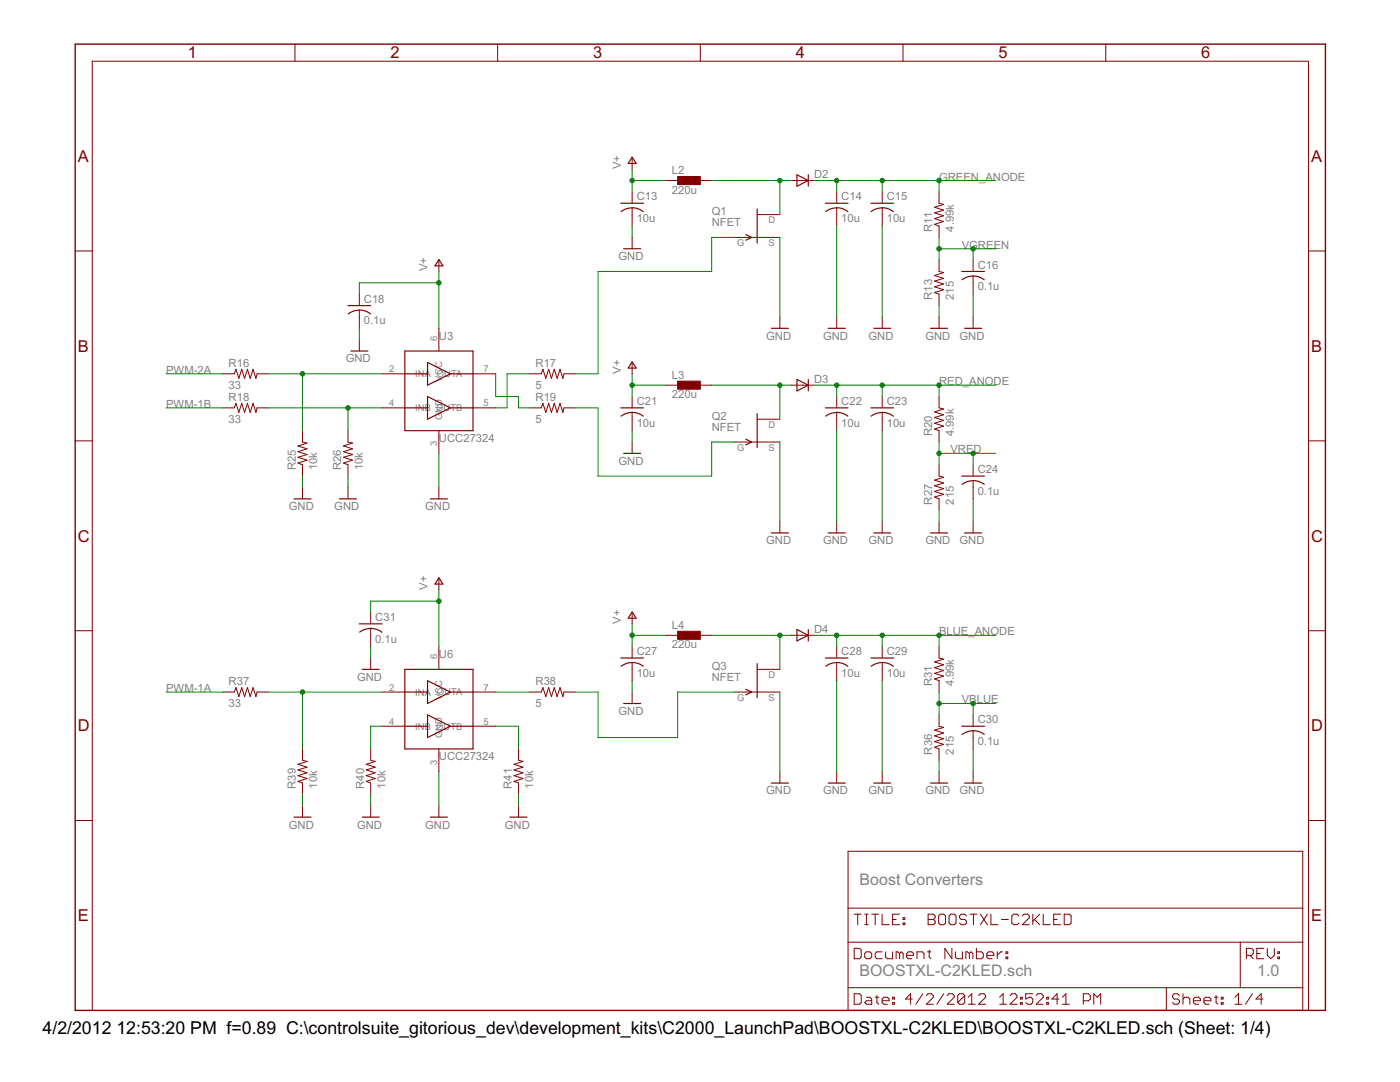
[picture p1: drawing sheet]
<svg xmlns="http://www.w3.org/2000/svg" width="279mm" height="216mm" viewBox="0 0 279 216" stroke-linecap="round" stroke-linejoin="round" font-family="sans-serif">
<g fill="#800000" stroke="#800000" stroke-width=".23">
<path d="M85.3 72.3v2.3z"/>
<path d="M85.3 74.6v2.3z"/>
<path d="M85.3 76.9l4.6-2.3z"/>
<path d="M85.3 72.3l4.6 2.3z"/>
<path d="M85.3 79.1v2.3z"/>
<path d="M85.3 81.4v2.3z"/>
<path d="M85.3 83.7l4.6-2.3z"/>
<path d="M85.3 79.1l4.6 2.3z"/>
<path d="M80.8 70v4.6z"/>
<path d="M80.8 74.6v6.8z"/>
<path d="M80.8 81.4v4.5z"/>
<path d="M80.8 85.9h13.6z"/>
<path d="M94.4 81.4v4.5z"/>
<path d="M94.4 74.6v6.8z"/>
<path d="M94.4 70v4.6z"/>
<path d="M80.8 70h13.6z"/>
<path d="M80.8 74.6h4.5z"/>
<path d="M80.8 81.4h4.5z"/>
<path d="M89.9 74.6h4.5z"/>
<path d="M89.9 81.4h4.5z"/>
<path d="M69.4 61h4.6z"/>
<path d="M151.1 82.5v6.8z"/>
<path d="M148.8 87.6l1.2 .6z"/>
<path d="M148.8 88.8l1.2-.6z"/>
<path d="M151.1 41.7v6.8z"/>
<path d="M148.8 46.8l1.2 .6z"/>
<path d="M148.8 47.9l1.2-.5z"/>
<path d="M123.9 81.4h4.5z"/>
<path d="M123.9 40.6h4.5z"/>
<path d="M85.9 99.5h3.4z"/>
<path d="M164.7 81.4h4.5z"/>
<path d="M173.8 81.4h4.5z"/>
<path d="M191.9 95h4.6z"/>
<path d="M164.7 40.6h4.5z"/>
<path d="M173.8 40.6h4.5z"/>
<path d="M191.9 54.2h4.6z"/>
<path d="M126.2 31.4l.8 1.2z"/>
<path d="M126.2 31.4l-.8 1.2z"/>
<path d="M125.4 32.6h1.6z"/>
<path d="M126.2 72.2l.8 1.2z"/>
<path d="M126.2 72.2l-.8 1.2z"/>
<path d="M125.4 73.4h1.6z"/>
<path d="M124.5 49.6h3.4z"/>
<path d="M124.5 90.5h3.4z"/>
<path d="M153.9 65.5h3.5z"/>
<path d="M153.9 106.3h3.5z"/>
<path d="M159 78l2.3-1.1z"/>
<path d="M159 75.7l2.3 1.2z"/>
<path d="M161.3 75.7v1.2z"/>
<path d="M159 75.7v2.3z"/>
<path d="M161.3 76.9v1.1z"/>
<path d="M159 37.2l2.3-1.2z"/>
<path d="M159 34.9l2.3 1.1z"/>
<path d="M161.3 34.9v1.1z"/>
<path d="M159 34.9v2.3z"/>
<path d="M161.3 36v1.2z"/>
<path d="M165.3 65.5h3.4z"/>
<path d="M174.4 65.5h3.4z"/>
<path d="M165.3 106.3h3.4z"/>
<path d="M174.4 106.3h3.4z"/>
<path d="M185.7 106.3h3.4z"/>
<path d="M192.5 106.3h3.4z"/>
<path d="M185.7 65.5h3.4z"/>
<path d="M192.5 65.5h3.4z"/>
<path d="M85.3 135.8v2.3z"/>
<path d="M85.3 138.1v2.3z"/>
<path d="M85.3 140.4l4.6-2.3z"/>
<path d="M85.3 135.8l4.6 2.3z"/>
<path d="M85.3 142.6v2.3z"/>
<path d="M85.3 144.9v2.3z"/>
<path d="M85.3 147.2l4.6-2.3z"/>
<path d="M85.3 142.6l4.6 2.3z"/>
<path d="M80.8 133.6v4.5z"/>
<path d="M80.8 138.1v6.8z"/>
<path d="M80.8 144.9v4.5z"/>
<path d="M80.8 149.4h13.6z"/>
<path d="M94.4 144.9v4.5z"/>
<path d="M94.4 138.1v6.8z"/>
<path d="M94.4 133.6v4.5z"/>
<path d="M80.8 133.6h13.6z"/>
<path d="M80.8 138.1h4.5z"/>
<path d="M80.8 144.9h4.5z"/>
<path d="M89.9 138.1h4.5z"/>
<path d="M89.9 144.9h4.5z"/>
<path d="M71.7 124.5h4.6z"/>
<path d="M151.1 132.4v6.8z"/>
<path d="M148.8 137.5l1.2 .6z"/>
<path d="M148.8 138.7l1.2-.6z"/>
<path d="M123.9 131.3h4.5z"/>
<path d="M85.9 163h3.4z"/>
<path d="M164.7 131.3h4.5z"/>
<path d="M173.8 131.3h4.5z"/>
<path d="M191.9 144.9h4.6z"/>
<path d="M126.2 122.1l.8 1.3z"/>
<path d="M126.2 122.1l-.8 1.3z"/>
<path d="M125.4 123.4h1.6z"/>
<path d="M124.5 140.4h3.4z"/>
<path d="M153.9 156.3h3.5z"/>
<path d="M159 127.9l2.3-1.1z"/>
<path d="M159 125.6l2.3 1.2z"/>
<path d="M161.3 125.6v1.2z"/>
<path d="M159 125.6v2.3z"/>
<path d="M161.3 126.8v1.1z"/>
<path d="M165.3 156.3h3.4z"/>
<path d="M174.4 156.3h3.4z"/>
<path d="M185.7 156.3h3.4z"/>
<path d="M192.5 156.3h3.4z"/>
<path d="M67.8 99.5h3.3z"/>
<path d="M58.7 99.5h3.4z"/>
<path d="M58.7 163h3.4z"/>
<path d="M72.3 133.6h3.4z"/>
<path d="M70 70h3.4z"/>
<path d="M87.6 51.8l.8 1.2z"/>
<path d="M87.6 51.8l-.8 1.2z"/>
<path d="M86.8 53h1.6z"/>
<path d="M87.6 115.3l.8 1.2z"/>
<path d="M87.6 115.3l-.8 1.2z"/>
<path d="M86.8 116.5h1.6z"/>
<path d="M72.3 163h3.4z"/>
<path d="M101.8 163h3.4z"/>
</g>
<g fill="#800000" stroke="#800000" stroke-width=".2">
<path d="M76.3 74.6h4.5z"/>
<path d="M76.3 81.4h4.5z"/>
<path d="M94.4 74.6h4.5z"/>
<path d="M94.4 81.4h4.5z"/>
<path d="M87.6 65.5v4.5z"/>
<path d="M87.6 85.9v4.6z"/>
<path d="M71.7 61.9v1.3z"/>
<path d="M71.7 58.7v2.3z"/>
<path d="M71.7 63.2v2.3z"/>
<path d="M60.4 85.9v2.3z"/>
<path d="M60.4 92.7v2.3z"/>
<path d="M59.5 92.4l.9 .3z"/>
<path d="M59.5 92.4l1.8-.6z"/>
<path d="M59.5 91.2l1.8 .6z"/>
<path d="M59.5 91.2l1.8-.5z"/>
<path d="M59.5 90.1l1.8 .6z"/>
<path d="M59.5 90.1l1.8-.5z"/>
<path d="M59.5 89l1.8 .6z"/>
<path d="M59.5 89l1.8-.6z"/>
<path d="M60.4 88.2l.9 .2z"/>
<path d="M146.6 88.2h4.5z"/>
<path d="M151.1 83.7h4.5z"/>
<path d="M151.1 88.2h4.5z"/>
<path d="M69.4 85.9v2.3z"/>
<path d="M69.4 92.7v2.3z"/>
<path d="M68.5 92.4l.9 .3z"/>
<path d="M68.5 92.4l1.9-.6z"/>
<path d="M68.5 91.2l1.9 .6z"/>
<path d="M68.5 91.2l1.9-.5z"/>
<path d="M68.5 90.1l1.9 .6z"/>
<path d="M68.5 90.1l1.9-.5z"/>
<path d="M68.5 89l1.9 .6z"/>
<path d="M68.5 89l1.9-.6z"/>
<path d="M69.4 88.2l1 .2z"/>
<path d="M51.3 74.6h2.3z"/>
<path d="M44.5 74.6h2.3z"/>
<path d="M47.1 73.7l-.3 .9z"/>
<path d="M47.1 73.7l.6 1.8z"/>
<path d="M48.2 73.7l-.5 1.8z"/>
<path d="M48.2 73.7l.6 1.8z"/>
<path d="M49.4 73.7l-.6 1.8z"/>
<path d="M49.4 73.7l.5 1.8z"/>
<path d="M50.5 73.7l-.6 1.8z"/>
<path d="M50.5 73.7l.6 1.8z"/>
<path d="M51.3 74.6l-.2 .9z"/>
<path d="M51.3 81.4h2.3z"/>
<path d="M44.5 81.4h2.3z"/>
<path d="M47.1 80.5l-.3 .9z"/>
<path d="M47.1 80.5l.6 1.8z"/>
<path d="M48.2 80.5l-.5 1.8z"/>
<path d="M48.2 80.5l.6 1.8z"/>
<path d="M49.4 80.5l-.6 1.8z"/>
<path d="M49.4 80.5l.5 1.8z"/>
<path d="M50.5 80.5l-.6 1.8z"/>
<path d="M50.5 80.5l.6 1.8z"/>
<path d="M51.3 81.4l-.2 .9z"/>
<path d="M146.6 47.4h4.5z"/>
<path d="M151.1 42.8h4.5z"/>
<path d="M151.1 47.4h4.5z"/>
<path d="M112.5 74.6h2.3z"/>
<path d="M105.7 74.6h2.3z"/>
<path d="M108.4 73.7l-.4 .9z"/>
<path d="M108.4 73.7l.5 1.8z"/>
<path d="M109.5 73.7l-.6 1.8z"/>
<path d="M109.5 73.7l.5 1.8z"/>
<path d="M110.6 73.7l-.6 1.8z"/>
<path d="M110.6 73.7l.6 1.8z"/>
<path d="M111.8 73.7l-.6 1.8z"/>
<path d="M111.8 73.7l.5 1.8z"/>
<path d="M112.5 74.6l-.2 .9z"/>
<path d="M112.5 81.4h2.3z"/>
<path d="M105.7 81.4h2.3z"/>
<path d="M108.4 80.5l-.4 .9z"/>
<path d="M108.4 80.5l.5 1.8z"/>
<path d="M109.5 80.5l-.6 1.8z"/>
<path d="M109.5 80.5l.5 1.8z"/>
<path d="M110.6 80.5l-.6 1.8z"/>
<path d="M110.6 80.5l.6 1.8z"/>
<path d="M111.8 80.5l-.6 1.8z"/>
<path d="M111.8 80.5l.5 1.8z"/>
<path d="M112.5 81.4l-.2 .9z"/>
<path d="M126.2 82.3v1.4z"/>
<path d="M126.2 79.1v2.3z"/>
<path d="M126.2 83.7v2.2z"/>
<path d="M126.2 41.5v1.3z"/>
<path d="M126.2 38.3v2.3z"/>
<path d="M126.2 42.8v2.3z"/>
<path d="M87.6 97.3v2.2z"/>
<path d="M167 82.3v1.4z"/>
<path d="M167 79.1v2.3z"/>
<path d="M167 83.7v2.2z"/>
<path d="M176.1 82.3v1.4z"/>
<path d="M176.1 79.1v2.3z"/>
<path d="M176.1 83.7v2.2z"/>
<path d="M194.2 95.9v1.4z"/>
<path d="M194.2 92.7v2.3z"/>
<path d="M194.2 97.3v2.2z"/>
<path d="M187.4 92.7v2.3z"/>
<path d="M187.4 99.5v2.3z"/>
<path d="M186.5 99.2l.9 .3z"/>
<path d="M186.5 99.2l1.8-.6z"/>
<path d="M186.5 98.1l1.8 .5z"/>
<path d="M186.5 98.1l1.8-.6z"/>
<path d="M186.5 96.9l1.8 .6z"/>
<path d="M186.5 96.9l1.8-.5z"/>
<path d="M186.5 95.8l1.8 .6z"/>
<path d="M186.5 95.8l1.8-.6z"/>
<path d="M187.4 95l.9 .2z"/>
<path d="M187.4 79.1v2.3z"/>
<path d="M187.4 85.9v2.3z"/>
<path d="M186.5 85.6l.9 .3z"/>
<path d="M186.5 85.6l1.8-.6z"/>
<path d="M186.5 84.5l1.8 .5z"/>
<path d="M186.5 84.5l1.8-.6z"/>
<path d="M186.5 83.3l1.8 .6z"/>
<path d="M186.5 83.3l1.8-.5z"/>
<path d="M186.5 82.2l1.8 .6z"/>
<path d="M186.5 82.2l1.8-.6z"/>
<path d="M187.4 81.4l.9 .2z"/>
<path d="M167 41.5v1.3z"/>
<path d="M167 38.3v2.3z"/>
<path d="M167 42.8v2.3z"/>
<path d="M176.1 41.5v1.3z"/>
<path d="M176.1 38.3v2.3z"/>
<path d="M176.1 42.8v2.3z"/>
<path d="M194.2 55.1v1.3z"/>
<path d="M194.2 51.9v2.3z"/>
<path d="M194.2 56.4v2.3z"/>
<path d="M187.4 38.3v2.3z"/>
<path d="M187.4 45.1v2.3z"/>
<path d="M186.5 44.8l.9 .3z"/>
<path d="M186.5 44.8l1.8-.6z"/>
<path d="M186.5 43.6l1.8 .6z"/>
<path d="M186.5 43.6l1.8-.5z"/>
<path d="M186.5 42.5l1.8 .6z"/>
<path d="M186.5 42.5l1.8-.6z"/>
<path d="M186.5 41.4l1.8 .5z"/>
<path d="M186.5 41.4l1.8-.6z"/>
<path d="M187.4 40.6l.9 .2z"/>
<path d="M187.4 51.9v2.3z"/>
<path d="M187.4 58.7v2.3z"/>
<path d="M186.5 58.4l.9 .3z"/>
<path d="M186.5 58.4l1.8-.6z"/>
<path d="M186.5 57.2l1.8 .6z"/>
<path d="M186.5 57.2l1.8-.5z"/>
<path d="M186.5 56.1l1.8 .6z"/>
<path d="M186.5 56.1l1.8-.6z"/>
<path d="M186.5 55l1.8 .5z"/>
<path d="M186.5 55l1.8-.6z"/>
<path d="M187.4 54.2l.9 .2z"/>
<path d="M126.2 31.5v2.3z"/>
<path d="M126.2 72.3v2.3z"/>
<path d="M126.2 47.4v2.2z"/>
<path d="M126.2 88.2v2.3z"/>
<path d="M155.6 63.2v2.3z"/>
<path d="M155.6 104.1v2.2z"/>
<path d="M157.9 76.9h2.3z"/>
<path d="M160.2 76.9h2.3z"/>
<path d="M157.9 36h2.3z"/>
<path d="M160.2 36h2.3z"/>
<path d="M167 63.2v2.3z"/>
<path d="M176.1 63.2v2.3z"/>
<path d="M167 104.1v2.2z"/>
<path d="M176.1 104.1v2.2z"/>
<path d="M187.4 104.1v2.2z"/>
<path d="M194.2 104.1v2.2z"/>
<path d="M187.4 63.2v2.3z"/>
<path d="M194.2 63.2v2.3z"/>
<path d="M76.3 138.1h4.5z"/>
<path d="M76.3 144.9h4.5z"/>
<path d="M94.4 138.1h4.5z"/>
<path d="M94.4 144.9h4.5z"/>
<path d="M87.6 129v4.6z"/>
<path d="M87.6 149.4v4.6z"/>
<path d="M74 125.4v1.4z"/>
<path d="M74 122.2v2.3z"/>
<path d="M74 126.8v2.2z"/>
<path d="M60.4 149.4v2.3z"/>
<path d="M60.4 156.3v2.2z"/>
<path d="M59.5 155.9l.9 .4z"/>
<path d="M59.5 155.9l1.8-.6z"/>
<path d="M59.5 154.8l1.8 .5z"/>
<path d="M59.5 154.8l1.8-.6z"/>
<path d="M59.5 153.6l1.8 .6z"/>
<path d="M59.5 153.6l1.8-.5z"/>
<path d="M59.5 152.5l1.8 .6z"/>
<path d="M59.5 152.5l1.8-.6z"/>
<path d="M60.4 151.7l.9 .2z"/>
<path d="M51.3 138.1h2.3z"/>
<path d="M44.5 138.1h2.3z"/>
<path d="M47.1 137.2l-.3 .9z"/>
<path d="M47.1 137.2l.6 1.8z"/>
<path d="M48.2 137.2l-.5 1.8z"/>
<path d="M48.2 137.2l.6 1.8z"/>
<path d="M49.4 137.2l-.6 1.8z"/>
<path d="M49.4 137.2l.5 1.8z"/>
<path d="M50.5 137.2l-.6 1.8z"/>
<path d="M50.5 137.2l.6 1.8z"/>
<path d="M51.3 138.1l-.2 .9z"/>
<path d="M146.6 138.1h4.5z"/>
<path d="M151.1 133.6h4.5z"/>
<path d="M151.1 138.1h4.5z"/>
<path d="M112.5 138.1h2.3z"/>
<path d="M105.7 138.1h2.3z"/>
<path d="M108.4 137.2l-.4 .9z"/>
<path d="M108.4 137.2l.5 1.8z"/>
<path d="M109.5 137.2l-.6 1.8z"/>
<path d="M109.5 137.2l.5 1.8z"/>
<path d="M110.6 137.2l-.6 1.8z"/>
<path d="M110.6 137.2l.6 1.8z"/>
<path d="M111.8 137.2l-.6 1.8z"/>
<path d="M111.8 137.2l.5 1.8z"/>
<path d="M112.5 138.1l-.2 .9z"/>
<path d="M126.2 132.2v1.4z"/>
<path d="M126.2 129v2.3z"/>
<path d="M126.2 133.6v2.2z"/>
<path d="M87.6 160.8v2.2z"/>
<path d="M167 132.2v1.4z"/>
<path d="M167 129v2.3z"/>
<path d="M167 133.6v2.2z"/>
<path d="M176.1 132.2v1.4z"/>
<path d="M176.1 129v2.3z"/>
<path d="M176.1 133.6v2.2z"/>
<path d="M194.2 145.8v1.4z"/>
<path d="M194.2 142.6v2.3z"/>
<path d="M194.2 147.2v2.2z"/>
<path d="M187.4 129v2.3z"/>
<path d="M187.4 135.8v2.3z"/>
<path d="M186.5 135.5l.9 .3z"/>
<path d="M186.5 135.5l1.8-.6z"/>
<path d="M186.5 134.4l1.8 .5z"/>
<path d="M186.5 134.4l1.8-.6z"/>
<path d="M186.5 133.2l1.8 .6z"/>
<path d="M186.5 133.2l1.8-.5z"/>
<path d="M186.5 132.1l1.8 .6z"/>
<path d="M186.5 132.1l1.8-.6z"/>
<path d="M187.4 131.3l.9 .2z"/>
<path d="M187.4 142.6v2.3z"/>
<path d="M187.4 149.4v2.3z"/>
<path d="M186.5 149.1l.9 .3z"/>
<path d="M186.5 149.1l1.8-.6z"/>
<path d="M186.5 148l1.8 .5z"/>
<path d="M186.5 148l1.8-.6z"/>
<path d="M186.5 146.8l1.8 .6z"/>
<path d="M186.5 146.8l1.8-.5z"/>
<path d="M186.5 145.7l1.8 .6z"/>
<path d="M186.5 145.7l1.8-.6z"/>
<path d="M187.4 144.9l.9 .2z"/>
<path d="M126.2 122.2v2.3z"/>
<path d="M126.2 138.1v2.3z"/>
<path d="M155.6 154v2.3z"/>
<path d="M157.9 126.8h2.3z"/>
<path d="M160.2 126.8h2.3z"/>
<path d="M167 154v2.3z"/>
<path d="M176.1 154v2.3z"/>
<path d="M187.4 154v2.3z"/>
<path d="M194.2 154v2.3z"/>
<path d="M69.4 97.3v2.2z"/>
<path d="M60.4 97.3v2.2z"/>
<path d="M60.4 160.8v2.2z"/>
<path d="M74 131.3v2.3z"/>
<path d="M71.7 67.8v2.2z"/>
<path d="M87.6 51.9v2.3z"/>
<path d="M87.6 115.4v2.3z"/>
<path d="M139.8 36h2.2z"/>
<path d="M133 36h2.2z"/>
<path d="M139.8 76.9h2.2z"/>
<path d="M133 76.9h2.2z"/>
<path d="M139.8 126.8h2.2z"/>
<path d="M133 126.8h2.2z"/>
<path d="M74 149.4v2.3z"/>
<path d="M74 156.3v2.2z"/>
<path d="M73.1 155.9l.9 .4z"/>
<path d="M73.1 155.9l1.8-.6z"/>
<path d="M73.1 154.8l1.8 .5z"/>
<path d="M73.1 154.8l1.8-.6z"/>
<path d="M73.1 153.6l1.8 .6z"/>
<path d="M73.1 153.6l1.8-.5z"/>
<path d="M73.1 152.5l1.8 .6z"/>
<path d="M73.1 152.5l1.8-.6z"/>
<path d="M74 151.7l.9 .2z"/>
<path d="M103.5 149.4v2.3z"/>
<path d="M103.5 156.3v2.2z"/>
<path d="M102.6 155.9l.9 .4z"/>
<path d="M102.6 155.9l1.8-.6z"/>
<path d="M102.6 154.8l1.8 .5z"/>
<path d="M102.6 154.8l1.8-.6z"/>
<path d="M102.6 153.6l1.8 .6z"/>
<path d="M102.6 153.6l1.8-.5z"/>
<path d="M102.6 152.5l1.8 .6z"/>
<path d="M102.6 152.5l1.8-.6z"/>
<path d="M103.5 151.7l.9 .2z"/>
<path d="M74 160.8v2.2z"/>
<path d="M103.5 160.8v2.2z"/>
<path d="M18.4 12.2v189.4z"/>
<path d="M15 50.1h3.4z"/>
<path d="M15 88h3.4z"/>
<path d="M15 125.9h3.4z"/>
<path d="M15 163.7h3.4z"/>
<path d="M261.1 12.2v189.4z"/>
<path d="M261.1 50.1h3.4z"/>
<path d="M261.1 88h3.4z"/>
<path d="M261.1 125.9h3.4z"/>
<path d="M261.1 163.7h3.4z"/>
<path d="M18.4 12.2h242.7z"/>
<path d="M58.9 8.8v3.4z"/>
<path d="M99.3 8.8v3.4z"/>
<path d="M139.8 8.8v3.4z"/>
<path d="M180.2 8.8v3.4z"/>
<path d="M220.7 8.8v3.4z"/>
<path d="M169.2 201.6h63.6z"/>
<path d="M247.5 188h12.5z"/>
<path d="M169.2 197.1v4.5z"/>
<path d="M170.5 198.3v2.1z"/>
<path d="M170.5 200.4h1z"/>
<path d="M171.5 200.4l.4-.4z"/>
<path d="M171.9 198.6v1.4z"/>
<path d="M171.5 198.3l.4 .3z"/>
<path d="M170.5 198.3h1z"/>
<path d="M172.9 199h.7z"/>
<path d="M173.6 199l.4 .3z"/>
<path d="M174 199.3v1.1z"/>
<path d="M172.9 200.4h1.1z"/>
<path d="M172.6 200l.3 .4z"/>
<path d="M172.9 199.7l-.3 .3z"/>
<path d="M172.9 199.7h1.1z"/>
<path d="M175 198.6v1.4z"/>
<path d="M175 200l.4 .4z"/>
<path d="M174.7 199h.7z"/>
<path d="M176.4 200.4h.7z"/>
<path d="M176 200l.4 .4z"/>
<path d="M176 199.3v.7z"/>
<path d="M176 199.3l.4-.3z"/>
<path d="M176.4 199h.7z"/>
<path d="M177.1 199l.3 .3z"/>
<path d="M177.4 199.3v.4z"/>
<path d="M176 199.7h1.4z"/>
<path d="M178.1 199h.4z"/>
<path d="M178.5 199v.3z"/>
<path d="M178.1 199.3h.4z"/>
<path d="M178.1 199v.3z"/>
<path d="M178.1 200h.4z"/>
<path d="M178.5 200v.4z"/>
<path d="M178.1 200.4h.4z"/>
<path d="M178.1 200v.4z"/>
<path d="M181.7 198.3v2.1z"/>
<path d="M181.7 198.3l-1 1z"/>
<path d="M180.7 199.3h1.4z"/>
<path d="M184.2 198.3l-1.4 2.1z"/>
<path d="M184.9 200.4h1.4z"/>
<path d="M184.9 200.4l1.4-1.4z"/>
<path d="M186.3 198.6v.4z"/>
<path d="M185.9 198.3l.4 .3z"/>
<path d="M185.2 198.3h.7z"/>
<path d="M185.2 198.3l-.3 .3z"/>
<path d="M188.3 198.3l-1.3 2.1z"/>
<path d="M189 200.4h1.4z"/>
<path d="M189 200.4l1.4-1.4z"/>
<path d="M190.4 198.6v.4z"/>
<path d="M190.1 198.3l.3 .3z"/>
<path d="M189.4 198.3h.7z"/>
<path d="M189.4 198.3l-.4 .3z"/>
<path d="M191.1 198.6v1.4z"/>
<path d="M191.5 198.3l-.4 .3z"/>
<path d="M191.5 198.3h.7z"/>
<path d="M192.2 198.3l.3 .3z"/>
<path d="M192.5 198.6v1.4z"/>
<path d="M192.2 200.4l.3-.4z"/>
<path d="M191.5 200.4h.7z"/>
<path d="M191.1 200l.4 .4z"/>
<path d="M191.1 200l1.4-1.4z"/>
<path d="M193.2 199l.7-.7z"/>
<path d="M193.9 198.3v2.1z"/>
<path d="M193.2 200.4h1.4z"/>
<path d="M195.3 200.4h1.4z"/>
<path d="M195.3 200.4l1.4-1.4z"/>
<path d="M196.7 198.6v.4z"/>
<path d="M196.4 198.3l.3 .3z"/>
<path d="M195.7 198.3h.7z"/>
<path d="M195.7 198.3l-.4 .3z"/>
<path d="M199.5 199l.7-.7z"/>
<path d="M200.2 198.3v2.1z"/>
<path d="M199.5 200.4h1.4z"/>
<path d="M201.6 200.4h1.4z"/>
<path d="M201.6 200.4l1.4-1.4z"/>
<path d="M203 198.6v.4z"/>
<path d="M202.6 198.3l.4 .3z"/>
<path d="M201.9 198.3h.7z"/>
<path d="M201.9 198.3l-.3 .3z"/>
<path d="M203.7 199h.3z"/>
<path d="M204 199v.3z"/>
<path d="M203.7 199.3h.3z"/>
<path d="M203.7 199v.3z"/>
<path d="M203.7 200h.3z"/>
<path d="M204 200v.4z"/>
<path d="M203.7 200.4h.3z"/>
<path d="M203.7 200v.4z"/>
<path d="M204.7 198.3h1.4z"/>
<path d="M204.7 198.3v1z"/>
<path d="M204.7 199.3l.7-.3z"/>
<path d="M205.4 199h.4z"/>
<path d="M205.8 199l.3 .3z"/>
<path d="M206.1 199.3v.7z"/>
<path d="M206.1 200l-.3 .4z"/>
<path d="M205.1 200.4h.7z"/>
<path d="M204.7 200l.4 .4z"/>
<path d="M206.8 200.4h1.4z"/>
<path d="M206.8 200.4l1.4-1.4z"/>
<path d="M208.2 198.6v.4z"/>
<path d="M207.8 198.3l.4 .3z"/>
<path d="M207.1 198.3h.7z"/>
<path d="M207.1 198.3l-.3 .3z"/>
<path d="M208.9 199h.3z"/>
<path d="M209.2 199v.3z"/>
<path d="M208.9 199.3h.3z"/>
<path d="M208.9 199v.3z"/>
<path d="M208.9 200h.3z"/>
<path d="M209.2 200v.4z"/>
<path d="M208.9 200.4h.3z"/>
<path d="M208.9 200v.4z"/>
<path d="M211 198.3v2.1z"/>
<path d="M211 198.3l-1.1 1z"/>
<path d="M209.9 199.3h1.4z"/>
<path d="M212 199l.7-.7z"/>
<path d="M212.7 198.3v2.1z"/>
<path d="M212 200.4h1.4z"/>
<path d="M216.2 198.3v2.1z"/>
<path d="M216.2 198.3h1z"/>
<path d="M217.2 198.3l.4 .3z"/>
<path d="M217.6 198.6v.7z"/>
<path d="M217.2 199.7l.4-.4z"/>
<path d="M216.2 199.7h1z"/>
<path d="M218.3 198.3v2.1z"/>
<path d="M218.3 198.3l.7 .7z"/>
<path d="M219.7 198.3l-.7 .7z"/>
<path d="M219.7 198.3v2.1z"/>
<path d="M169.2 197.1h63.6z"/>
<path d="M169.2 188v9.1z"/>
<path d="M260 188v9.1z"/>
<path d="M232.8 197.1v4.5z"/>
<path d="M232.8 197.1h14.7z"/>
<path d="M232.8 201.6h27.2z"/>
<path d="M235 198.3l.4 .3z"/>
<path d="M234.3 198.3h.7z"/>
<path d="M234.3 198.3l-.3 .3z"/>
<path d="M234 198.6v.4z"/>
<path d="M234 199l.3 .3z"/>
<path d="M234.3 199.3h.7z"/>
<path d="M235 199.3l.4 .4z"/>
<path d="M235.4 199.7v.3z"/>
<path d="M235 200.4l.4-.4z"/>
<path d="M234.3 200.4h.7z"/>
<path d="M234 200l.3 .4z"/>
<path d="M236.1 198.3v2.1z"/>
<path d="M236.4 199l-.3 .3z"/>
<path d="M236.4 199h.7z"/>
<path d="M237.1 199l.4 .3z"/>
<path d="M237.5 199.3v1.1z"/>
<path d="M238.5 200.4h.7z"/>
<path d="M238.2 200l.3 .4z"/>
<path d="M238.2 199.3v.7z"/>
<path d="M238.2 199.3l.3-.3z"/>
<path d="M238.5 199h.7z"/>
<path d="M239.2 199l.4 .3z"/>
<path d="M239.6 199.3v.4z"/>
<path d="M238.2 199.7h1.4z"/>
<path d="M240.6 200.4h.7z"/>
<path d="M240.3 200l.3 .4z"/>
<path d="M240.3 199.3v.7z"/>
<path d="M240.6 199l-.3 .3z"/>
<path d="M240.6 199h.7z"/>
<path d="M241.3 199l.4 .3z"/>
<path d="M241.7 199.3v.4z"/>
<path d="M240.3 199.7h1.4z"/>
<path d="M242.7 198.6v1.4z"/>
<path d="M242.7 200l.4 .4z"/>
<path d="M242.4 199h.7z"/>
<path d="M243.7 199h.4z"/>
<path d="M244.1 199v.3z"/>
<path d="M243.7 199.3h.4z"/>
<path d="M243.7 199v.3z"/>
<path d="M243.7 200h.4z"/>
<path d="M244.1 200v.4z"/>
<path d="M243.7 200.4h.4z"/>
<path d="M243.7 200v.4z"/>
<path d="M246.5 199l.7-.7z"/>
<path d="M247.2 198.3v2.1z"/>
<path d="M246.5 200.4h1.4z"/>
<path d="M250 198.3l-1.4 2.1z"/>
<path d="M251.7 198.3v2.1z"/>
<path d="M251.7 198.3l-1 1z"/>
<path d="M250.7 199.3h1.4z"/>
<path d="M248.8 189.2v2.1z"/>
<path d="M248.8 189.2h1z"/>
<path d="M249.8 189.2l.3 .4z"/>
<path d="M250.1 189.6v.7z"/>
<path d="M250.1 190.3l-.3 .3z"/>
<path d="M248.8 190.6h1z"/>
<path d="M249.4 190.6l.7 .7z"/>
<path d="M250.8 189.2h1.4z"/>
<path d="M250.8 189.2v2.1z"/>
<path d="M250.8 191.3h1.4z"/>
<path d="M250.8 190.3h.7z"/>
<path d="M252.9 189.2v1.4z"/>
<path d="M252.9 190.6l.7 .7z"/>
<path d="M253.6 191.3l.7-.7z"/>
<path d="M254.3 189.2v1.4z"/>
<path d="M255 189.9h.4z"/>
<path d="M255.4 189.9v.4z"/>
<path d="M255 190.3h.4z"/>
<path d="M255 189.9v.4z"/>
<path d="M255 191h.4z"/>
<path d="M255.4 191v.3z"/>
<path d="M255 191.3h.4z"/>
<path d="M255 191v.3z"/>
<path d="M247.5 188v9.1z"/>
<path d="M169.2 188h78.3z"/>
<path d="M247.5 197.1h12.5z"/>
<path d="M260 197.1v4.5z"/>
<path d="M169.2 181.2v6.8z"/>
<path d="M169.2 169.9h90.8z"/>
<path d="M260 169.9v11.3z"/>
<path d="M169.2 181.2h90.8z"/>
<path d="M169.2 169.9v11.3z"/>
<path d="M260 181.2v6.8z"/>
<path d="M171.2 182.4v2.1z"/>
<path d="M170.5 182.4h1.4z"/>
<path d="M172.6 184.5h.7z"/>
<path d="M172.9 182.4v2.1z"/>
<path d="M172.6 182.4h.7z"/>
<path d="M174.7 182.4v2.1z"/>
<path d="M174 182.4h1.4z"/>
<path d="M176 182.4v2.1z"/>
<path d="M176 184.5h1.4z"/>
<path d="M178.1 182.4h1.4z"/>
<path d="M178.1 182.4v2.1z"/>
<path d="M178.1 184.5h1.4z"/>
<path d="M178.1 183.5h.7z"/>
<path d="M180.2 183.1h.4z"/>
<path d="M180.6 183.1v.4z"/>
<path d="M180.2 183.5h.4z"/>
<path d="M180.2 183.1v.4z"/>
<path d="M180.2 184.2h.4z"/>
<path d="M180.6 184.2v.3z"/>
<path d="M180.2 184.5h.4z"/>
<path d="M180.2 184.2v.3z"/>
<path d="M170.5 189.2v2.1z"/>
<path d="M170.5 191.3h1z"/>
<path d="M171.5 191.3l.4-.3z"/>
<path d="M171.9 189.6v1.4z"/>
<path d="M171.5 189.2l.4 .4z"/>
<path d="M170.5 189.2h1z"/>
<path d="M172.9 191.3h.7z"/>
<path d="M173.6 191.3l.4-.3z"/>
<path d="M174 190.3v.7z"/>
<path d="M173.6 189.9l.4 .4z"/>
<path d="M172.9 189.9h.7z"/>
<path d="M172.9 189.9l-.3 .4z"/>
<path d="M172.6 190.3v.7z"/>
<path d="M172.6 191l.3 .3z"/>
<path d="M175 189.9h1z"/>
<path d="M175 189.9l-.3 .4z"/>
<path d="M174.7 190.3v.7z"/>
<path d="M174.7 191l.3 .3z"/>
<path d="M175 191.3h1z"/>
<path d="M176.7 189.9v1.1z"/>
<path d="M176.7 191l.4 .3z"/>
<path d="M177.1 191.3h1z"/>
<path d="M178.1 189.9v1.4z"/>
<path d="M178.8 189.9v1.4z"/>
<path d="M178.8 189.9h.4z"/>
<path d="M179.2 189.9l.3 .4z"/>
<path d="M179.5 190.3v1z"/>
<path d="M179.5 190.3l.4-.4z"/>
<path d="M179.9 189.9l.3 .4z"/>
<path d="M180.2 190.3v1z"/>
<path d="M181.3 191.3h.7z"/>
<path d="M180.9 191l.4 .3z"/>
<path d="M180.9 190.3v.7z"/>
<path d="M180.9 190.3l.4-.4z"/>
<path d="M181.3 189.9h.7z"/>
<path d="M182 189.9l.3 .4z"/>
<path d="M182.3 190.3v.3z"/>
<path d="M180.9 190.6h1.4z"/>
<path d="M183 189.9v1.4z"/>
<path d="M183 189.9h1.1z"/>
<path d="M184.1 189.9l.3 .4z"/>
<path d="M184.4 190.3v1z"/>
<path d="M185.4 189.6v1.4z"/>
<path d="M185.4 191l.4 .3z"/>
<path d="M185.1 189.9h.7z"/>
<path d="M188.6 189.2v2.1z"/>
<path d="M188.6 189.2l1.4 2.1z"/>
<path d="M190 189.2v2.1z"/>
<path d="M190.7 189.9v1.1z"/>
<path d="M190.7 191l.3 .3z"/>
<path d="M191 191.3h1.1z"/>
<path d="M192.1 189.9v1.4z"/>
<path d="M192.8 189.9v1.4z"/>
<path d="M192.8 189.9h.3z"/>
<path d="M193.1 189.9l.4 .4z"/>
<path d="M193.5 190.3v1z"/>
<path d="M193.5 190.3l.3-.4z"/>
<path d="M193.8 189.9l.4 .4z"/>
<path d="M194.2 190.3v1z"/>
<path d="M194.9 189.2v2.1z"/>
<path d="M194.9 191.3h1z"/>
<path d="M195.9 191.3l.3-.3z"/>
<path d="M196.2 190.3v.7z"/>
<path d="M195.9 189.9l.3 .4z"/>
<path d="M194.9 189.9h1z"/>
<path d="M197.3 191.3h.7z"/>
<path d="M196.9 191l.4 .3z"/>
<path d="M196.9 190.3v.7z"/>
<path d="M196.9 190.3l.4-.4z"/>
<path d="M197.3 189.9h.7z"/>
<path d="M198 189.9l.3 .4z"/>
<path d="M198.3 190.3v.3z"/>
<path d="M196.9 190.6h1.4z"/>
<path d="M199 189.9v1.4z"/>
<path d="M199 190.6l.7-.7z"/>
<path d="M199.7 189.9h.4z"/>
<path d="M200.8 189.9h.3z"/>
<path d="M201.1 189.9v.4z"/>
<path d="M200.8 190.3h.3z"/>
<path d="M200.8 189.9v.4z"/>
<path d="M200.8 191h.3z"/>
<path d="M201.1 191v.3z"/>
<path d="M200.8 191.3h.3z"/>
<path d="M200.8 191v.3z"/>
<path d="M185.2 182.4v2.1z"/>
<path d="M185.2 182.4h1.1z"/>
<path d="M186.3 182.4l.3 .4z"/>
<path d="M186.6 182.8v.3z"/>
<path d="M186.6 183.1l-.3 .4z"/>
<path d="M186.3 183.5l.3 .3z"/>
<path d="M186.6 183.8v.4z"/>
<path d="M186.3 184.5l.3-.3z"/>
<path d="M185.2 184.5h1.1z"/>
<path d="M185.2 183.5h1.1z"/>
<path d="M187.7 182.4h.7z"/>
<path d="M187.7 182.4l-.4 .4z"/>
<path d="M187.3 182.8v1.4z"/>
<path d="M187.3 184.2l.4 .3z"/>
<path d="M187.7 184.5h.7z"/>
<path d="M188.4 184.5l.3-.3z"/>
<path d="M188.7 182.8v1.4z"/>
<path d="M188.4 182.4l.3 .4z"/>
<path d="M189.8 182.4h.7z"/>
<path d="M189.8 182.4l-.4 .4z"/>
<path d="M189.4 182.8v1.4z"/>
<path d="M189.4 184.2l.4 .3z"/>
<path d="M189.8 184.5h.7z"/>
<path d="M190.5 184.5l.3-.3z"/>
<path d="M190.8 182.8v1.4z"/>
<path d="M190.5 182.4l.3 .4z"/>
<path d="M192.5 182.4l.4 .4z"/>
<path d="M191.8 182.4h.7z"/>
<path d="M191.8 182.4l-.3 .4z"/>
<path d="M191.5 182.8v.3z"/>
<path d="M191.5 183.1l.3 .4z"/>
<path d="M191.8 183.5h.7z"/>
<path d="M192.5 183.5l.4 .3z"/>
<path d="M192.9 183.8v.4z"/>
<path d="M192.5 184.5l.4-.3z"/>
<path d="M191.8 184.5h.7z"/>
<path d="M191.5 184.2l.3 .3z"/>
<path d="M194.3 182.4v2.1z"/>
<path d="M193.6 182.4h1.4z"/>
<path d="M195.7 182.4l1.4 2.1z"/>
<path d="M197.1 182.4l-1.4 2.1z"/>
<path d="M197.8 182.4v2.1z"/>
<path d="M197.8 184.5h1.4z"/>
<path d="M199.9 183.5h1.3z"/>
<path d="M203 182.4l.3 .4z"/>
<path d="M202.3 182.4h.7z"/>
<path d="M202.3 182.4l-.4 .4z"/>
<path d="M201.9 182.8v1.4z"/>
<path d="M201.9 184.2l.4 .3z"/>
<path d="M202.3 184.5h.7z"/>
<path d="M203 184.5l.3-.3z"/>
<path d="M204 184.5h1.4z"/>
<path d="M204 184.5l1.4-1.4z"/>
<path d="M205.4 182.8v.3z"/>
<path d="M205.1 182.4l.3 .4z"/>
<path d="M204.4 182.4h.7z"/>
<path d="M204.4 182.4l-.4 .4z"/>
<path d="M206.1 182.4v2.1z"/>
<path d="M207.5 182.4l-1.4 1.4z"/>
<path d="M206.5 183.5l1 1z"/>
<path d="M208.2 182.4v2.1z"/>
<path d="M208.2 184.5h1.4z"/>
<path d="M210.3 182.4h1.4z"/>
<path d="M210.3 182.4v2.1z"/>
<path d="M210.3 184.5h1.4z"/>
<path d="M210.3 183.5h.7z"/>
<path d="M212.4 182.4v2.1z"/>
<path d="M212.4 184.5h1z"/>
<path d="M213.4 184.5l.4-.3z"/>
<path d="M213.8 182.8v1.4z"/>
<path d="M213.4 182.4l.4 .4z"/>
<path d="M212.4 182.4h1z"/>
</g>
<g fill="none" stroke="#800000" stroke-width=".23">
<path d="M124 42.2a3.6 3.6 0 0 1 4.4 0M164.8 42.2a3.6 3.6 0 0 1 4.4 0M173.9 42.2a3.6 3.6 0 0 1 4.4 0M194.2 55.1l1 .1 1.2 .6M194.2 55.1l-1.4 .3-.8 .4M69.5 62.6a3.6 3.6 0 0 1 4.4 0M124 83a3.6 3.6 0 0 1 4.4 0M164.8 83a3.6 3.6 0 0 1 4.4 0M173.9 83a3.6 3.6 0 0 1 4.4 0M192 96.6a3.6 3.6 0 0 1 4.4 0M71.8 126.1a3.6 3.6 0 0 1 4.4 .1M126.2 132.2l1.4 .3 .8 .4"/>
<path d="M126.2 132.2l-1.4 .3-.8 .4M167 132.2l1.4 .3 .8 .4M167 132.2l-1.4 .3-.8 .4M176.1 132.2l1.4 .3 .8 .4M176.1 132.2l-1.4 .3-.8 .4M194.2 145.8l1.4 .3 .8 .5M194.2 145.8l-1.4 .3-.8 .5"/>
</g>
<g fill="#800000" stroke="#800000" stroke-width=".2">
<path d="M135.2 35.2h4.6v1.6h-4.6z"/>
<path d="M135.2 76.1h4.6v1.6h-4.6z"/>
<path d="M135.2 126h4.6v1.6h-4.6z"/>
</g>
<g fill="#800000" stroke="#800000" stroke-width=".28">
<path d="M15 8.8v192.8z"/>
<path d="M15 201.6h249.5z"/>
<path d="M264.5 8.8v192.8z"/>
<path d="M15 8.8h249.5z"/>
</g>
<g fill="#008000" stroke="#008000" stroke-width=".2">
<path d="M126.2 45.1v2.3z"/>
<path d="M126.2 85.9v2.3z"/>
<path d="M155.6 47.4v15.8z"/>
<path d="M155.6 88.2v15.9z"/>
<path d="M167 85.9v18.2z"/>
<path d="M176.1 85.9v18.2z"/>
<path d="M167 45.1v18.1z"/>
<path d="M176.1 45.1v18.1z"/>
<path d="M187.4 61v2.2z"/>
<path d="M194.2 58.7v4.5z"/>
<path d="M187.4 101.8v2.3z"/>
<path d="M194.2 99.5v4.6z"/>
<path d="M126.2 135.8v2.3z"/>
<path d="M155.6 138.1v15.9z"/>
<path d="M167 135.8v18.2z"/>
<path d="M176.1 135.8v18.2z"/>
<path d="M187.4 151.7v2.3z"/>
<path d="M194.2 149.4v4.6z"/>
<path d="M87.6 90.5v6.8z"/>
<path d="M87.6 154v6.8z"/>
<path d="M60.4 95v2.3z"/>
<path d="M69.4 95v2.3z"/>
<path d="M60.4 158.5v2.3z"/>
<path d="M71.7 65.5v2.3z"/>
<path d="M74 129v2.3z"/>
<path d="M74 158.5v2.3z"/>
<path d="M103.5 158.5v2.3z"/>
<path d="M33.1 81.4h11.4z"/>
<path d="M33.1 138.1h11.4z"/>
<path d="M33.1 74.6h11.4z"/>
<path d="M126.2 33.8v2.2z"/>
<path d="M126.2 36v2.3z"/>
<path d="M126.2 36h6.8z"/>
<path d="M126.2 74.6v2.3z"/>
<path d="M126.2 76.9v2.2z"/>
<path d="M126.2 76.9h6.8z"/>
<path d="M126.2 124.5v2.3z"/>
<path d="M126.2 126.8v2.2z"/>
<path d="M126.2 126.8h6.8z"/>
<path d="M87.6 54.2v2.2z"/>
<path d="M87.6 56.4v9.1z"/>
<path d="M71.7 56.4v2.3z"/>
<path d="M71.7 56.4h15.9z"/>
<path d="M87.6 117.7v2.3z"/>
<path d="M87.6 120v9z"/>
<path d="M74 120v2.2z"/>
<path d="M74 120h13.6z"/>
<path d="M114.8 81.4h4.6z"/>
<path d="M119.4 81.4v13.6z"/>
<path d="M119.4 95h22.6z"/>
<path d="M142 88.2v6.8z"/>
<path d="M142 88.2h4.6z"/>
<path d="M114.8 74.6h4.6z"/>
<path d="M119.4 54.2v20.4z"/>
<path d="M119.4 54.2h22.6z"/>
<path d="M142 47.4v6.8z"/>
<path d="M142 47.4h4.6z"/>
<path d="M142 36h13.6z"/>
<path d="M155.6 36v6.8z"/>
<path d="M155.6 36h2.3z"/>
<path d="M142 76.9h13.6z"/>
<path d="M155.6 76.9v6.8z"/>
<path d="M155.6 76.9h2.3z"/>
<path d="M162.5 36h4.5z"/>
<path d="M167 36v2.3z"/>
<path d="M167 36h9.1z"/>
<path d="M176.1 36v2.3z"/>
<path d="M176.1 36h11.3z"/>
<path d="M187.4 36v2.3z"/>
<path d="M187.4 36h11.4z"/>
<path d="M187.4 88.2v2.3z"/>
<path d="M187.4 90.5v2.2z"/>
<path d="M187.4 90.5h6.8z"/>
<path d="M194.2 90.5v2.2z"/>
<path d="M194.2 90.5h4.6z"/>
<path d="M187.4 47.4v2.2z"/>
<path d="M187.4 49.6v2.3z"/>
<path d="M187.4 49.6h6.8z"/>
<path d="M194.2 49.6v2.3z"/>
<path d="M194.2 49.6h4.6z"/>
<path d="M98.9 138.1h6.8z"/>
<path d="M135.2 138.1h11.4z"/>
<path d="M135.2 138.1v9.1z"/>
<path d="M119.4 147.2h15.8z"/>
<path d="M119.4 138.1v9.1z"/>
<path d="M114.8 138.1h4.6z"/>
<path d="M142 126.8h13.6z"/>
<path d="M155.6 126.8v6.8z"/>
<path d="M155.6 126.8h2.3z"/>
<path d="M187.4 138.1v2.3z"/>
<path d="M187.4 140.4v2.2z"/>
<path d="M187.4 140.4h6.8z"/>
<path d="M194.2 140.4v2.2z"/>
<path d="M194.2 140.4h4.6z"/>
<path d="M162.5 126.8h4.5z"/>
<path d="M167 126.8v2.2z"/>
<path d="M167 126.8h9.1z"/>
<path d="M176.1 126.8v2.2z"/>
<path d="M176.1 126.8h11.3z"/>
<path d="M187.4 126.8v2.2z"/>
<path d="M187.4 126.8h11.4z"/>
<path d="M53.6 74.6h6.8z"/>
<path d="M60.4 74.6h15.9z"/>
<path d="M60.4 74.6v11.3z"/>
<path d="M53.6 81.4h15.8z"/>
<path d="M69.4 81.4h6.9z"/>
<path d="M69.4 81.4v4.5z"/>
<path d="M53.6 138.1h6.8z"/>
<path d="M60.4 138.1h15.9z"/>
<path d="M60.4 138.1v11.3z"/>
<path d="M162.5 76.9h4.5z"/>
<path d="M167 76.9v2.2z"/>
<path d="M167 76.9h9.1z"/>
<path d="M176.1 76.9v2.2z"/>
<path d="M176.1 76.9h11.3z"/>
<path d="M187.4 76.9v2.2z"/>
<path d="M187.4 76.9h11.4z"/>
<path d="M74 144.9h2.3z"/>
<path d="M74 144.9v4.5z"/>
<path d="M98.9 144.9h4.6z"/>
<path d="M103.5 144.9v4.5z"/>
<path d="M98.9 81.4h2.3z"/>
<path d="M101.2 74.6v6.8z"/>
<path d="M101.2 74.6h4.5z"/>
<path d="M98.9 74.6v4.5z"/>
<path d="M98.9 79.1h4.6z"/>
<path d="M103.5 79.1v2.3z"/>
<path d="M103.5 81.4h2.2z"/>
<circle cx="126.2" cy="36" r=".44"/>
<circle cx="126.2" cy="76.9" r=".44"/>
<circle cx="126.2" cy="126.8" r=".44"/>
<circle cx="87.6" cy="56.4" r=".44"/>
<circle cx="87.6" cy="120" r=".44"/>
<circle cx="155.6" cy="36" r=".44"/>
<circle cx="155.6" cy="76.9" r=".44"/>
<circle cx="167" cy="36" r=".44"/>
<circle cx="176.1" cy="36" r=".44"/>
<circle cx="187.4" cy="36" r=".44"/>
<circle cx="187.4" cy="90.5" r=".44"/>
<circle cx="194.2" cy="90.5" r=".44"/>
<circle cx="187.4" cy="49.6" r=".44"/>
<circle cx="194.2" cy="49.6" r=".44"/>
<circle cx="155.6" cy="126.8" r=".44"/>
<circle cx="187.4" cy="140.4" r=".44"/>
<circle cx="194.2" cy="140.4" r=".44"/>
<circle cx="167" cy="126.8" r=".44"/>
<circle cx="176.1" cy="126.8" r=".44"/>
<circle cx="187.4" cy="126.8" r=".44"/>
<circle cx="60.4" cy="74.6" r=".44"/>
<circle cx="69.4" cy="81.4" r=".44"/>
<circle cx="60.4" cy="138.1" r=".44"/>
<circle cx="167" cy="76.9" r=".44"/>
<circle cx="176.1" cy="76.9" r=".44"/>
<circle cx="187.4" cy="76.9" r=".44"/>
</g>
<g font-size="4">
<text x="8.5" y="206.4">4/2/2012</text>
<text x="23.2" y="206.4">12:53:20 PM f=0.89 C:\controlsuite_gitorious_dev\development_kits\C2000_LaunchPad\BOOSTXL-C2KLED\BOOSTXL-C2KLED.sch (Sheet: 1/4)</text>
</g>
<g font-size="3.7" fill="#800000">
<text x="37.5" y="11.7">1</text>
<text x="77.9" y="11.7">2</text>
<text x="118.4" y="11.7">3</text>
<text x="158.8" y="11.7">4</text>
<text x="199.3" y="11.7">5</text>
<text x="239.7" y="11.7">6</text>
<text x="15.5" y="32.3">A</text>
<text x="261.7" y="32.3">A</text>
<text x="15.5" y="70.2">B</text>
<text x="261.7" y="70.2">B</text>
<text x="15.5" y="108.1">C</text>
<text x="261.7" y="108.1">C</text>
<text x="15.5" y="146">D</text>
<text x="261.7" y="146">D</text>
<text x="15.5" y="183.8">E</text>
<text x="261.7" y="183.8">E</text>
</g>
<g font-size="3.6" fill="#808080">
<text x="171.5" y="176.7">Boost Converters</text>
<text x="171.5" y="194.8">BOOSTXL-C2KLED.sch</text>
<text x="250.9" y="194.8">1.0</text>
</g>
<g font-size="2.5" fill="#808080">
<text x="123.9" y="33.8" transform="rotate(-90 123.9 33.8)">V+</text>
<text x="134.1" y="34.8">L2</text>
<text x="162.5" y="35.6">D2</text>
<text x="127.1" y="40">C13</text>
<text x="134.1" y="38.6">220u</text>
<text x="167.9" y="40">C14</text>
<text x="177" y="40">C15</text>
<text x="187.4" y="36">GREEN_ANODE</text>
<text x="127.1" y="44.3">10u</text>
<text x="142" y="45.1">NFET</text>
<text x="142" y="42.9">Q1</text>
<text x="167.9" y="44.3">10u</text>
<text x="177" y="44.3">10u</text>
<text x="186.1" y="46.2" transform="rotate(-90 186.1 46.2)">R11</text>
<text x="190.4" y="46.2" transform="rotate(-90 190.4 46.2)">4.99k</text>
<text x="123.4" y="51.9">GND</text>
<text x="191.9" y="49.6">VGREEN</text>
<text x="195.1" y="53.6">C16</text>
<text x="85.3" y="54.2" transform="rotate(-90 85.3 54.2)">V+</text>
<text x="186.1" y="59.8" transform="rotate(-90 186.1 59.8)">R13</text>
<text x="190.4" y="59.8" transform="rotate(-90 190.4 59.8)">215</text>
<text x="195.1" y="57.9">0.1u</text>
<text x="72.6" y="64.7">0.1u</text>
<text x="72.6" y="60.4">C18</text>
<text x="87.6" y="67.8">U3</text>
<text x="152.9" y="67.8">GND</text>
<text x="164.3" y="67.8">GND</text>
<text x="173.3" y="67.8">GND</text>
<text x="184.7" y="67.8">GND</text>
<text x="191.5" y="67.8">GND</text>
<text x="33.2" y="74.6">PWM-2A</text>
<text x="45.6" y="77.5">33</text>
<text x="45.6" y="73.2">R16</text>
<text x="69" y="72.3">GND</text>
<text x="106.9" y="77.5">5</text>
<text x="106.9" y="73.2">R17</text>
<text x="123.9" y="74.6" transform="rotate(-90 123.9 74.6)">V+</text>
<text x="134.1" y="75.6">L3</text>
<text x="162.5" y="76.4">D3</text>
<text x="187.4" y="76.9">RED_ANODE</text>
<text x="33.2" y="81.4">PWM-1B</text>
<text x="45.6" y="80.1">R18</text>
<text x="106.9" y="80.1">R19</text>
<text x="127.1" y="80.8">C21</text>
<text x="134.1" y="79.5">220u</text>
<text x="142" y="83.8">Q2</text>
<text x="167.9" y="80.8">C22</text>
<text x="177" y="80.8">C23</text>
<text x="45.6" y="84.3">33</text>
<text x="87.6" y="88.2">UCC27324</text>
<text x="106.9" y="84.3">5</text>
<text x="127.1" y="85.1">10u</text>
<text x="142" y="85.9">NFET</text>
<text x="167.9" y="85.1">10u</text>
<text x="177" y="85.1">10u</text>
<text x="186.1" y="87.1" transform="rotate(-90 186.1 87.1)">R20</text>
<text x="190.4" y="87.1" transform="rotate(-90 190.4 87.1)">4.99k</text>
<text x="59" y="93.9" transform="rotate(-90 59 93.9)">R25</text>
<text x="63.3" y="93.9" transform="rotate(-90 63.3 93.9)">10k</text>
<text x="68.1" y="93.9" transform="rotate(-90 68.1 93.9)">R26</text>
<text x="72.4" y="93.9" transform="rotate(-90 72.4 93.9)">10k</text>
<text x="123.4" y="92.7">GND</text>
<text x="189.7" y="90.5">VRED</text>
<text x="195.1" y="94.4">C24</text>
<text x="57.6" y="101.8">GND</text>
<text x="66.7" y="101.8">GND</text>
<text x="84.9" y="101.8">GND</text>
<text x="186.1" y="100.7" transform="rotate(-90 186.1 100.7)">R27</text>
<text x="190.4" y="100.7" transform="rotate(-90 190.4 100.7)">215</text>
<text x="195.1" y="98.7">0.1u</text>
<text x="152.9" y="108.6">GND</text>
<text x="164.3" y="108.6">GND</text>
<text x="173.3" y="108.6">GND</text>
<text x="184.7" y="108.6">GND</text>
<text x="191.5" y="108.6">GND</text>
<text x="85.3" y="117.7" transform="rotate(-90 85.3 117.7)">V+</text>
<text x="74.9" y="123.9">C31</text>
<text x="123.9" y="124.5" transform="rotate(-90 123.9 124.5)">V+</text>
<text x="134.1" y="125.5">L4</text>
<text x="74.9" y="128.2">0.1u</text>
<text x="87.6" y="131.3">U6</text>
<text x="127.1" y="130.7">C27</text>
<text x="134.1" y="129.4">220u</text>
<text x="162.5" y="126.3">D4</text>
<text x="167.9" y="130.7">C28</text>
<text x="177" y="130.7">C29</text>
<text x="187.4" y="126.8">BLUE_ANODE</text>
<text x="45.6" y="136.8">R37</text>
<text x="71.3" y="135.8">GND</text>
<text x="106.9" y="136.8">R38</text>
<text x="127.1" y="135">10u</text>
<text x="142" y="135.8">NFET</text>
<text x="142" y="133.7">Q3</text>
<text x="167.9" y="135">10u</text>
<text x="177" y="135">10u</text>
<text x="186.1" y="137" transform="rotate(-90 186.1 137)">R31</text>
<text x="190.4" y="137" transform="rotate(-90 190.4 137)">4.99k</text>
<text x="33.2" y="138.1">PWM-1A</text>
<text x="45.6" y="141">33</text>
<text x="106.9" y="141">5</text>
<text x="123.4" y="142.6">GND</text>
<text x="191.9" y="140.4">VBLUE</text>
<text x="195.1" y="148.6">0.1u</text>
<text x="195.1" y="144.3">C30</text>
<text x="87.6" y="151.7">UCC27324</text>
<text x="186.1" y="150.6" transform="rotate(-90 186.1 150.6)">R36</text>
<text x="190.4" y="150.6" transform="rotate(-90 190.4 150.6)">215</text>
<text x="59" y="157.4" transform="rotate(-90 59 157.4)">R39</text>
<text x="63.3" y="157.4" transform="rotate(-90 63.3 157.4)">10k</text>
<text x="72.6" y="157.4" transform="rotate(-90 72.6 157.4)">R40</text>
<text x="76.9" y="157.4" transform="rotate(-90 76.9 157.4)">10k</text>
<text x="102.1" y="157.4" transform="rotate(-90 102.1 157.4)">R41</text>
<text x="106.4" y="157.4" transform="rotate(-90 106.4 157.4)">10k</text>
<text x="152.9" y="158.5">GND</text>
<text x="164.3" y="158.5">GND</text>
<text x="173.3" y="158.5">GND</text>
<text x="184.7" y="158.5">GND</text>
<text x="191.5" y="158.5">GND</text>
<text x="57.6" y="165.3">GND</text>
<text x="71.3" y="165.3">GND</text>
<text x="84.9" y="165.3">GND</text>
<text x="100.7" y="165.3">GND</text>
</g>
<g font-size="2.1" fill="#808080">
<text x="153.4" y="44.5">D</text>
<text x="147.1" y="49.1">G</text>
<text x="153.4" y="49.1">S</text>
<text x="87.3" y="68" transform="rotate(-90 87.3 68)">6</text>
<text x="77.6" y="74.3">2</text>
<text x="82.9" y="75.3">INA OUTA</text>
<text x="88.3" y="76.2" transform="rotate(-90 88.3 76.2)">VCC</text>
<text x="96.5" y="74.3">7</text>
<text x="77.6" y="81.1">4</text>
<text x="82.9" y="82.1">INB OUTB</text>
<text x="88.3" y="83.8" transform="rotate(-90 88.3 83.8)">GND</text>
<text x="96.5" y="81.1">5</text>
<text x="87.3" y="89.1" transform="rotate(-90 87.3 89.1)">3</text>
<text x="147.1" y="89.9">G</text>
<text x="153.4" y="85.4">D</text>
<text x="153.4" y="89.9">S</text>
<text x="87.3" y="131.5" transform="rotate(-90 87.3 131.5)">6</text>
<text x="77.6" y="137.8">2</text>
<text x="96.5" y="137.8">7</text>
<text x="153.4" y="135.3">D</text>
<text x="82.9" y="138.8">INA OUTA</text>
<text x="88.3" y="139.7" transform="rotate(-90 88.3 139.7)">VCC</text>
<text x="147.1" y="139.8">G</text>
<text x="153.4" y="139.8">S</text>
<text x="77.6" y="144.6">4</text>
<text x="82.9" y="145.6">INB OUTB</text>
<text x="88.3" y="147.4" transform="rotate(-90 88.3 147.4)">GND</text>
<text x="96.5" y="144.6">5</text>
<text x="87.3" y="152.6" transform="rotate(-90 87.3 152.6)">3</text>
</g>
</svg>
